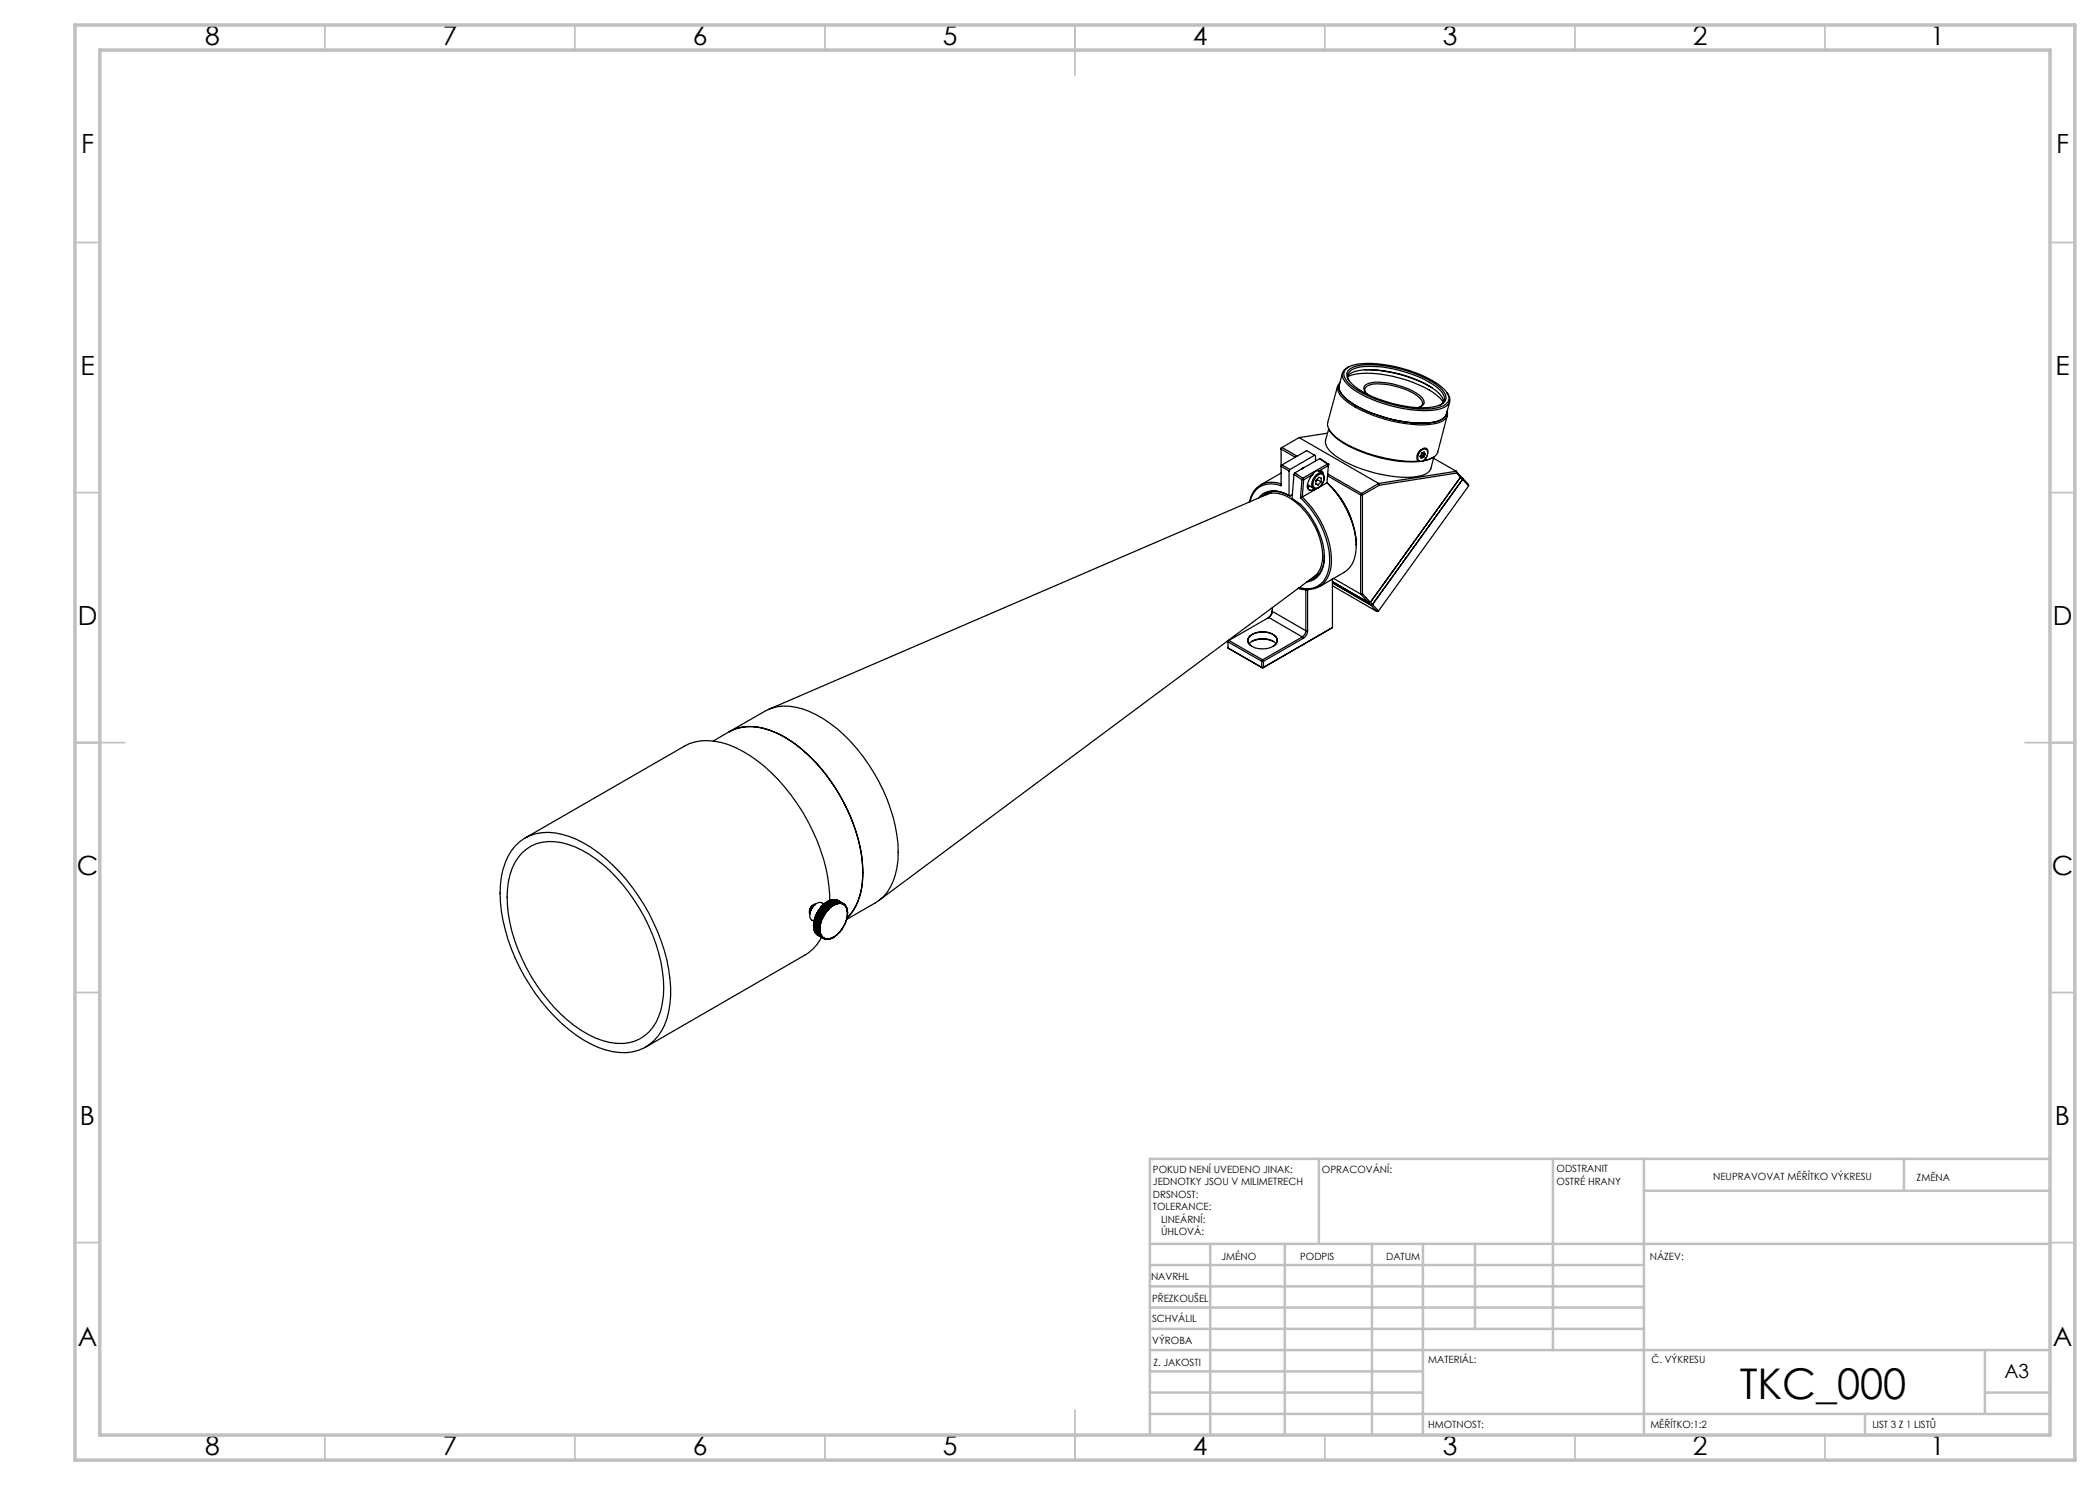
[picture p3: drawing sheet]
<svg xmlns="http://www.w3.org/2000/svg" width="420mm" height="297mm" viewBox="0 0 420 297" stroke-linecap="round" stroke-linejoin="round" font-family="sans-serif">
<g fill="none" stroke="#c0c0c0" stroke-width=".35">
<path d="M65 5v5M115 5v5M165 5v5M215 5v10M265 5v5M315 5v5M365 5v5M15 48.5h5M410 48.5h5M15 98.5h5M410 98.5h5M15 148.5h10"/>
<path d="M405 148.5h10M15 198.5h5M410 198.5h5M15 248.5h5M410 248.5h5M65 287v5M115 287v5M165 287v5M215 282v10M265 287v5M315 287v5M365 287v5"/>
</g>
<g fill="none" stroke="#c0c0c0" stroke-width=".5">
<path d="M263.8 231.8v17M310.6 231.8v38.2M328.8 231.8v55.2M328.8 238.2h81.2M380.8 231.8v6.4M410 231.8h-180v55.2M230 248.8h180M230 257.3h98.8M230 253h98.8M242 248.8v38.2M257 248.8v38.2M274.4 248.8v38.2"/>
<path d="M284.6 248.8v38.2M295 248.8v17M230 265.8h98.8M230 261.5h98.8M230 278.5h54.6M230 274.3h54.6M230 270h180M397 278.5h13M397 270v12.8M230 282.8h180M373 282.8v4.2"/>
</g>
<path d="M15 5h400v287h-400zM20 10h390v277h-390z" fill="none" stroke="#c0c0c0" stroke-width=".7"/>
<g fill="none" stroke="#000" stroke-width=".25">
<path d="M267.5 77.3l-2 7.2a2.94 2.94 0 0 0 1.5 2.8 27.2 27.2 0 0 0 15.5 5l1.1-.1M268 76.5a1.68 1.68 0 0 0 0 2.5 16.7 16.7 0 0 0 7.8 4.5 25 25 0 0 0 11.2 1.2 2.88 2.88 0 0 0 2.5-1.7l-.1-.7M268.5 74.6l-.7 2.5a2.15 2.15 0 0 0 1 2.3 22.9 22.9 0 0 0 11.1 4.8 14.8 14.8 0 0 0 8.4-.3l.8-.7 .8-2.9M269.1 73.8a7.2 7.2 0 0 1 4.9-1.1 26.4 26.4 0 0 1 14.2 4.6 3.3 3.3 0 0 1 1.6 2.7 2.36 2.36 0 0 1-1.8 1.4 18.2 18.2 0 0 1-9.2-.4 22.3 22.3 0 0 1-8.8-4.1 2.81 2.81 0 0 1-1.1-2.6zM269.5 75.3a12.9 12.9 0 0 1 7.6-.3 24.2 24.2 0 0 1 10.3 4.1l1.3 1.4M269.5 75.2a5 5 0 0 1 4.2-1.3 24.5 24.5 0 0 1 13.6 4.3 3.4 3.4 0 0 1 1.4 2.2M269.6 74.2a5.9 5.9 0 0 1 4.4-1.3 25.2 25.2 0 0 1 13.7 4.4 3.1 3.1 0 0 1 1.5 2.6 2.25 2.25 0 0 1-1.9 1.3 22 22 0 0 1-12.7-1.8l-1.1-.6a8.6 8.6 0 0 1-4-3.2l-.1-1zM269.8 76.2a1.44 1.44 0 0 1 .7-2.3 11.2 11.2 0 0 1 5.7-.5 24.3 24.3 0 0 1 11.3 4.1 2.86 2.86 0 0 1 1.4 2.6l-.9 .9M269.9 73.3a1.77 1.77 0 0 0-.9 3 16.2 16.2 0 0 0 7.5 4.4 21.9 21.9 0 0 0 11.8 1 2.04 2.04 0 0 0 1.7-2l-.6-1.2M273 74a26.7 26.7 0 0 1 13.4 3.5M273.1 78.5a.94 .94 0 0 1 .8-1.5 12.8 12.8 0 0 1 8 1.2 5 5 0 0 1 2.6 2.2 .82 .82 0 0 1-.5 1M273.4 78.8a1.14 1.14 0 0 1-.2-1.9 9.6 9.6 0 0 1 6.6 .2 10.8 10.8 0 0 1 4.6 2.4 1.09 1.09 0 0 1 .4 1.3 1.09 1.09 0 0 1-1.1 .7h-.1"/>
<path d="M254.4 98.3l-1.2 .7M256.2 96.8a4.6 4.6 0 0 0-6.3 3.6M256.2 94.6l-4.1 2.4M256.4 89.5l-.2 .1v7.6a4.4 4.4 0 0 0-6.3 3.2M256.4 89.5l3 1.7M256.4 89.5l-.2 .3 2.8 1.6M256.4 93l-.2 .3 1.6 .9M256.4 93l1.6 .9M256.4 93l-.2 .1M257.8 99.1a4.6 4.6 0 0 0-5.7 .1l-.4 .4M257.8 94.2v4.9M257.8 99.1l.2 .1"/>
<path d="M258 99.2a4.8 4.8 0 0 0-5-.4l-.6 .5M258 93.9l-.2 .3M258.5 98.9l-.5 .3M258.8 94.9l-.4 4.8a14 14 0 0 1 5.8 7.9 9.7 9.7 0 0 1 .2 6.5 3.7 3.7 0 0 1-3 2.3M258.8 94.9l1.6 1.1M259 94.6l-.2 .3M259 94.6l1.6 1M259.8 87.5l-3.4 2M259.8 87.5l15.9 9.2M260.1 99.6a18.1 18.1 0 0 1 5.8 13 5.2 5.2 0 0 1-3.3 5 6.1 6.1 0 0 1-2.7-.1M260.4 96l-.3 3.6M260.5 99.4a18.4 18.4 0 0 1 5.8 13.3 5.2 5.2 0 0 1-3.4 5 5.3 5.3 0 0 1-3.1-.1"/>
<path d="M260.5 99.4l-.4 .2M260.6 95.8l-.2 .2M260.6 95.6v.2M260.6 95.8l.1 .2M260.7 96l-.2 3.4M260.8 93.5l-.5 .3M260.8 93.5l-.6 .3M261.5 97.2a.75 .75 0 0 0 .8 .9l.8-.3M261.5 96.9l1.2 .7M262 97.3l-.5 .2M262.5 94.9a2.83 2.83 0 0 0-.8 3 1.12 1.12 0 0 0 1.5-.2M262.5 94.9l-1.8 1.1"/>
<path d="M262.9 91l-4.9 2.9M262.9 91l.2 .1v1.1M262.9 91l-1.6-.9-4.9 2.9M263.1 96.7l.5 .3M263.3 95.3a.89 .89 0 0 1 1.4-.3 2.03 2.03 0 0 1-1.7 2.6 1.57 1.57 0 0 1 .3-2.3zM263.5 95.8v.2M263.5 96l-.3 .3M263.5 96l.7 .4M263.6 94.1l.8 .5M263.7 94.1v.1M263.8 94.2a1.24 1.24 0 0 0-1.3 .7M263.8 94.2a.75 .75 0 0 1 .9 .6"/>
<path d="M263.9 94.1a.78 .78 0 0 1 .8 .8M263.9 94.1l-.1 .1M263.9 91.7l-4.9 2.9M263.9 91.7l1.6 1.1M263.9 91.7l1.8 1.2M264.2 96.4l.1-.8-.5-.1-.6 .6-.1 .7 .5 .2M264.2 96.4l-.6 .6M264.8 95.3a.7 .7 0 0 0-.4-.7 .7 .7 0 0 0-.7 0 2.34 2.34 0 0 0-1.1 3l.3 .1 .6-.1M264.8 95.4a2.52 2.52 0 0 1-1.2 2.2M265.4 96.6a19 19 0 0 1 5.9 12.1 6.1 6.1 0 0 1-2.5 5.8l-4.9 2.8M265.4 96.5a18 18 0 0 1 5.9 12.6M265.4 96.6l-4.9 2.8"/>
<path d="M265.5 86.6l-5.7 .9M265.5 94.8l6.8 3.9M265.5 95.2l6.6 3.8M265.5 92.8l-4.9 2.8M265.5 92.8l.2 .1M265.7 92.9h.1M265.7 93.1l-1.8 1M265.7 92.9v.2M265.7 93.1l-.3 3.5M265.7 85.8l-.6 2.2a2.58 2.58 0 0 0 1.2 2.6 24.3 24.3 0 0 0 12.8 4.8l1.3 .1a8.8 8.8 0 0 0 5.2-1l.6-.8 .6-2.3M265.9 86.1a11.9 11.9 0 0 0 6 4.1 26.4 26.4 0 0 0 12.2 2.1M266.8 98a16.2 16.2 0 0 1 3.5 6.1"/>
<path d="M272.1 99h.4M272.1 99v19.8M272.3 98.7l-.2 .3M272.3 98.7l.2 .3M272.5 99v19.7M275.7 96.7l-3.4 2M275.7 96.7l.2 .3M275.9 97l-3.4 2M283.6 92.2h.4M283.7 92.1l.1 .1M284 91.2l.7 .3M284 91.3h.1"/>
<path d="M284.1 91.3l.1 .1v.3l.1-.1M284.2 90l-.4 .3-.4 .9M284.2 91.5l.1 .1M284.3 90.1l.7-.3a.81 .81 0 0 1 .5 1.2 1.24 1.24 0 0 1-1.8 1.1 1.69 1.69 0 0 1 .6-2zM284.4 90.6h.1M284.4 90.6l-.3 .7M284.5 91.2l-.1 .1M284.5 91.2l.3 .1M284.6 90.6l.3 .2M284.7 90.8l-.2 .4M284.7 90.8l.3 .1M284.8 90.4l.1 .1"/>
<path d="M284.8 90.4l-.4 .2M284.8 90.7l-.1 .1M284.8 91.3v.2l-.2-.1-.3 .2M284.8 92.1l-.3 .1M284.9 90.5l.1 .4M285 90.9l-.2 .4M285.1 89.8h.2M285.4 91.2l-.6 .9M285.5 90.8a.82 .82 0 0 0-.5-1.2 1.94 1.94 0 0 0-1.4 2.6M286.4 91.6l-2 .6M286.7 91.6l4.6 2.7M289.5 83.1l-2 7.3a2.16 2.16 0 0 1-1.8 1.5l-.9 .2"/>
<path d="M291.3 94.3l-15.6 2.4M291.3 94.3v.3M291.3 94.3l.8 .9M291.3 94.6l.8 .9M291.3 94.6l-15.4 2.4M292.1 95.2v.3M292.1 95.2l.4 .4M292.1 95.5l-18 25M292.1 95.5l.4 .4M292.5 95.6v.3M292.5 95.6l1.2 1.3v.3M292.5 95.9l-18 25"/>
<path d="M292.5 95.9l1.2 1.3M293.7 97.2l-18 25M259.6 117.7l1.6 .3M261.2 118v8.1M261.2 118h.1M261.2 118h.3M261.4 117.9l-.2 .1M261.5 118v8.1M261.8 117.9l-.3 .1M263.8 114.8l-1.1 .6M264.9 111.2a5.1 5.1 0 0 1-2 4.4l-.9 .4M266.5 116.6l7.6 4.4"/>
<path d="M266.5 117.2l8.9 5.1M266.5 116.3l7.3 4.2M266.5 115.8v9.7M266.7 115.7l5.4 3.1M272.1 118.8l1.7 1.7M272.5 118.7l1.6 1.8M272.5 118.7l-.4 .1M245.6 129.6l6.7 3.9M245.6 129.6l6.9 4M245.8 128.1l6.7 3.9M245.8 128.1l-.2 .3 6.7 3.9M245.8 128.1l-.2 .1v1.4"/>
<path d="M249.8 128.8a4.1 4.1 0 0 1 5.4 0M249.9 127.3a4.2 4.2 0 0 1 5.3 .1 1.26 1.26 0 0 1-.7 2 4.5 4.5 0 0 1-4.6-.5 1.11 1.11 0 0 1 0-1.6zM250.3 128.3a5.2 5.2 0 0 1 4.4 0M250.4 129.3a1.24 1.24 0 0 1-.8-1.1 1.24 1.24 0 0 1 .7-1.2 4.2 4.2 0 0 1 4.9 .4 1.23 1.23 0 0 1-.6 1.9M252.3 132.3h.4M252.3 133.5h.4M252.3 132.3v1.2M252.3 133.5l.2 .1M252.5 132l.2 .3M252.5 132l-.2 .3M252.7 132.3v1.2M252.7 133.5l-.2 .1"/>
<path d="M253.8 123.5l-8 4.6M253.8 123.5l6.7 3.9M254.5 122.3a1.6 1.6 0 0 1-.7 1.2M254.5 122.1a1.91 1.91 0 0 1-.9 1.5M254.5 121.6v.7M254.5 122.3l6.7 3.8M260.5 127.4l-8 4.6M260.5 127.4l.1 .3M260.6 127.7l-7.9 4.6M261.2 126.1a1.6 1.6 0 0 1-.7 1.3M261.2 126.1h.3M261.5 126.1a1.79 1.79 0 0 1-.9 1.6"/>
<path d="M266.5 125.5l-14 8.1M266.5 125.5l-.2 .1M273.8 120.5l.3 .5M274.1 120.5h-.3M274.1 120.5l.4 .4M274.1 121l1.3 1.3M274.5 120.9l-.4 .1M274.5 120.9l1.2 1.3M275.7 122.2l-.3 .1M145.9 146.3a9.8 9.8 0 0 1 8.9 .1 30.1 30.1 0 0 1 13.9 14 28.4 28.4 0 0 1 3.6 17.2 10.6 10.6 0 0 1-2.9 6.1 12.7 12.7 0 0 0 3.1-10 35.3 35.3 0 0 0-12.8-24.4 15.6 15.6 0 0 0-10.8-3.9l-1.2 .2zM145.9 146.3l7-4a9 9 0 0 1 7.6-.5 26.8 26.8 0 0 1 13.2 11.1 33.1 33.1 0 0 1 5.9 17.6 11.6 11.6 0 0 1-3.8 9.6l-6.5 3.8M145.9 146.3l-3.2 1.9"/>
<path d="M153.7 141.9l99.7-43a5.2 5.2 0 0 1 4.9 .9 14.5 14.5 0 0 1 6.2 12.3 4.4 4.4 0 0 1-1.6 3.2l-87.1 64.8M103 169.2a9 9 0 0 1 9.4-2.3 24.2 24.2 0 0 1 11.5 7.4 39.3 39.3 0 0 1 10.1 21.4 17.7 17.7 0 0 1-1.7 10.6 8.7 8.7 0 0 1-9.8 4 22.9 22.9 0 0 1-11.5-6.9 38.7 38.7 0 0 1-10.9-23 14.8 14.8 0 0 1 2.9-11.2zM104.4 170.6a8.7 8.7 0 0 1 9.2-1.7 26.8 26.8 0 0 1 13.2 11.1 31.8 31.8 0 0 1 5.9 19.1 11.2 11.2 0 0 1-3.8 8.1 8.8 8.8 0 0 1-8.3 .9 25.3 25.3 0 0 1-12.2-9.5 34.4 34.4 0 0 1-7-19.1 12.7 12.7 0 0 1 3-8.9zM105 167.6l31.8-18.3a11.1 11.1 0 0 1 10.3 .2 34.4 34.4 0 0 1 15.4 16.7 32.1 32.1 0 0 1 3.4 13.9M166.2 180h.1M166.2 180l1.2 .6M166.4 179.9l1.2 .7M166.4 179.9l1.1 .7M166.4 179.9l-.1 .1M166.5 179.9h.1M166.7 179.9l1.2 .6M166.7 179.9l1.1 .6"/>
<path d="M166.7 179.9h-.2M166.9 179.9l1.2 .6M166.9 179.9h-.1M167.1 179.9h.1M167.2 179.9l1.2 .7M167.2 179.9l1.3 .8M161.9 182.6h.1M162 182.7h.1M162.5 181.1l-.4 .5-.2 .5M162.6 181.4l-.4 .6M162.7 185.1l1.1 .8M162.7 185.1v.1"/>
<path d="M162.7 185.1l1.1 .7M162.7 184.8v.1M162.7 184.9h.1M162.7 185.4l1.2 .8M162.7 184.6v.3M162.7 185v.1M162.7 184.6v.2M162.7 184.8l1.2 .6M162.7 184.9l1.2 .6M162.7 185.4l1.2 .7M162.8 184.4v.1M162.8 185.7l1.1 .8"/>
<path d="M162.8 184.4l1.1 .7M162.8 184.9l-.1 .1M162.8 184.5l1.1 .7M162.8 184.5v.1M162.8 185.2l-.1 .2M162.8 184.6h.1M162.8 184.9l1.2 .7M162.8 185.7l1.1 .7M162.8 185.6v.1M162.8 184.3v.3M162.8 184.3v.1M162.8 184.2v.1"/>
<path d="M162.8 184.6l1.2 .7M162.8 184.6h-.1M162.8 185.8v.2M162.8 186l1.2 .8M162.8 184.2l1.2 .7M162.8 184.3l1.3 .7M162.8 184.2h.1M162.8 184.3h.1M162.8 186l1.1 .7M162.9 184.1l-.1 .1M162.9 184l-.1 .2M162.9 184v.1"/>
<path d="M162.9 184.1l1.1 .6M162.9 186.1v.2M162.9 186.1h.1M162.9 186.3l1.2 .7M162.9 180.9l.1 .1a1.32 1.32 0 0 0-1 1.6h-.1M162.9 183.8l1.1 .7M162.9 183.9l1.2 .7M162.9 183.8v.1M162.9 183.9v.1M162.9 186.3l1.1 .6M162.9 183.7v.1M162.9 181a1.38 1.38 0 0 0-.9 1.6"/>
<path d="M162.9 183.7l1.2 .7M163 183.6l-.1 .3M163 183.6l-.1 .1M163 186.5l.1 .1M163 183.5v.1M163 183.5l1.3 .8M163 183.5h.1M163 186.4v.1M163 186.5l1.2 .7M163 180.9h.1M163.1 183.5l1.1 .6M163.1 183.5h-.1"/>
<path d="M163.1 183.3v.2M163.1 180.9a1.42 1.42 0 0 0-1.1 1.9M163.1 183.3l1.1 .7M163.1 183.2l-.1 .3M163.1 183.2v.1M163.2 186.7v.1M163.2 183.2l1.2 .7M163.2 183.2h.1M163.2 186.6v.1M163.2 183.2h-.1M163.2 186.7l1.2 .7M163.2 183.1v.1"/>
<path d="M163.2 183.1l1.1 .7M163.2 183v.1M163.2 183l1.2 .6M163.3 182.9l-.1 .3M163.3 182.9l-.1 .1M163.3 182.8h.1M163.3 186.9l1.3 .7M163.3 182.8l1.3 .8M163.3 182.8v.1M163.3 186.9l1.2 .6M163.3 186.8v.1M163.4 182.7l1.1 .7"/>
<path d="M163.4 182.7l-.1 .1M163.4 182.6v.1M163.4 182.6l1.1 .7M163.4 182.6l-.1 .2M163.4 182.6h.1M163.5 187h.1M163.5 182.5l1.2 .7M163.5 182.5h.1M163.5 182.5l-.1 .1M163.5 182.4l1.2 .7M163.5 182.4v.1M163.6 182.3l-.1 .1"/>
<path d="M163.6 182.3l1.1 .6M163.7 182.2l-.2 .3M163.7 182.2l-.1 .1M163.7 182.2l1.2 .7M163.7 182.1v.1M163.7 182.2h.1M163.8 182.1l1.1 .6M163.8 182.1h-.1M163.8 182v.1M163.8 185.8v.1M163.8 182l1.2 .6M163.8 185.9h.2"/>
<path d="M163.9 185.4v.1M163.9 181.9l-.2 .2M163.9 186.1v.1M163.9 181.9l-.1 .1M163.9 185.5l.1 .1M163.9 186.2h.1M163.9 185.1v.1M163.9 186.4v.1M163.9 181.9h.1M163.9 181.9l1.2 .7M163.9 181.8v.1M163.9 185.2l.1 .1"/>
<path d="M163.9 186.5h.1M163.9 186.7l.1 .1M164 186v.2M164 185.7v.2M164 185.4v.2M164 184.7v.2M164 186.2v.1M164 185.9v.1M164 185.6h.1M164 184.9l.1 .1M164 181.7l1.1 .7M164 181.7l-.1 .1"/>
<path d="M164 185.4h-.1M164 185.7l-.2 .1M164 186l-.1 .1M164 186.8h.1M164 186.3v.2M164 185.6v.1M164 185.3h.1M164 186.3l-.1 .1M164 186.6l.1 .2M164 185v.3M164 186.9l.1 .1M164 186.5v.1"/>
<path d="M164 185.3v.1M164 184.5l.1 .1M164 185l-.1 .1M164 186.6l-.1 .1M164.1 181.6l-.1 .1M164.1 184.4l-.1 .1M164.1 181.6l-.2 .2M164.1 187l.2 .1M164.1 185h-.1M164.1 181.6h.1M164.1 181.6l1.1 .7M164.1 184.7l-.1 .2"/>
<path d="M164.1 186.8v.1M164.1 184.7h-.1M164.1 186.9l.1 .1M164.1 181.5v.1M164.1 184.6h.1M164.1 184.6v.1M164.1 181.6l1.3 .7M164.1 186.9h-.1M164.2 184.1l.1 .1M164.2 184.3l-.1 .3M164.2 184v.1M164.2 187.2l.2 .1"/>
<path d="M164.2 181.4l1.1 .7M164.2 181.4l-.1 .1M164.2 184.3l-.1 .1M164.3 187.1v.1M164.3 187.1l-.1 .1M164.3 184.2v.1M164.3 184.3h-.1M164.3 181.3l-.1 .1M164.3 181.3l-.2 .2M164.3 187.5a8.7 8.7 0 0 1-3.3 3.5l-31.8 18.4M164.3 181.3h.1M164.3 183.8l.1 .1"/>
<path d="M164.3 181.3l1.2 .7M164.4 187.3l.1 .1M164.4 184l-.1 .2M164.4 183.6l-.1 .2M164.4 187.3v.1M164.4 183.6h.1M164.4 184h-.2M164.4 187.4h.1M164.4 183.9v.1M164.4 181.2v.1M164.4 183.9h.1M164.4 181.3l1.2 .7"/>
<path d="M164.5 187.5l.1 .1M164.5 183.6l-.1 .3M164.5 187.4v.1M164.5 183.4v.1M164.5 181.1l1.1 .7M164.5 181.1l-.1 .1M164.5 183.3v.1M164.5 183.5l.1 .1M164.5 183.3h.2M164.5 187.5h.1M164.6 181l-.1 .1M164.6 181l-.2 .2"/>
<path d="M164.6 181h.1M164.6 183.6h-.1M164.6 181l1.1 .7M164.6 187.6l.3 .1M164.6 187.6h.1M164.6 181l1.3 .7M164.7 183.3l-.2 .2M164.7 183.1v.1M164.7 180.9l-.1 .1M164.7 187.6l.2 .1M164.7 187.6h-.1M164.7 182.9v.2"/>
<path d="M164.7 183.2v.1M164.7 183.2h.1M164.7 182.9h.2M164.7 180.9h.1M164.7 180.9l1.2 .6M164.7 187.7h.2M164.8 180.8a1.37 1.37 0 0 0-2.2 .5 1.99 1.99 0 0 0-.2 2.7l.4 .3M164.9 180.8l-.2 .1M164.9 187.7h.2M164.9 187.7h.1M164.9 180.8l1.1 .6M164.9 180.8h.1"/>
<path d="M164.9 182.9l-.2 .3M164.9 182.7v.1M164.9 180.8l1.2 .7M164.9 182.8v.1M164.9 182.9h.1M164.9 180.7v.1M165 182.6l-.1 .1M165 182.6h.1M165 187.8h.1M165 180.7l1.2 .6M165 180.7h-.1M165.1 187.7v.1"/>
<path d="M165.1 182.6l-.2 .2M165.1 187.8h.2M165.1 182.4l.1 .1M165.1 180.6l-.1 .1M165.1 180.6l-.2 .1M165.1 180.6l1.1 .6M165.1 187.8h.1M165.2 182.5l-.1 .1M165.2 180.6l1.2 .7M165.2 182.3l-.1 .1M165.2 182.3h.2M165.2 180.5v.1"/>
<path d="M165.2 187.8l.1 .1M165.3 187.8h.1M165.3 182.3l-.1 .2M165.3 180.4l-.1 .1M165.3 180.4l1.1 .7M165.3 187.8h.2M165.3 182.1l.1 .1M165.3 187.8v.1M165.4 180.4h-.1M165.4 180.4h.1M165.4 180.4l-.2 .1M165.4 182.2v.1"/>
<path d="M165.4 180.4l1.1 .6M165.5 182l-.2 .1M165.5 182h.1M165.5 180.4l1.2 .7M165.5 187.8l-.2 .1M165.5 187.8l.1 .1M165.6 182l-.2 .2M165.6 182h.1M165.6 180.3l1.2 .6M165.6 181.8v.1M165.6 180.3l-.1 .1M165.6 180.3l1.1 .6"/>
<path d="M165.6 181.9v.1M165.7 181.7l-.1 .1M165.7 181.7h.1M165.8 187.8h-.2M165.8 181.7l-.2 .2M165.8 187.8l-.2 .1M165.8 187.8h.1M165.8 181.7h.1M165.9 181.5v.2M165.9 180.1l1.1 .7M165.9 180.1l-.2 .1M165.9 187.8h-.1"/>
<path d="M165.9 181.7h.1M165.9 180.1h.1M165.9 180.1l1.2 .6M166 181.4l-.1 .1M166 181.4l.1 .1M166.1 187.7l-.2 .1M166.1 187.7l-.3 .1M166.1 181.5l-.2 .2M166.1 181.5h.1M166.1 187.7h.1M166.2 181.4l-.1 .1M166.2 181.3v.1"/>
<path d="M166.2 180l1.1 .7M166.2 180l-.2 .1M166.2 181.2v.1M166.2 181.2l.2 .1M166.3 187.6l-.2 .1M166.4 181.3l-.2 .1M166.4 181.3h.1M166.4 187.6h.1M166.4 187.6h-.1M166.4 181.2v.1M166.4 181.1v.1M166.5 181l-.1 .1"/>
<path d="M166.5 181l.2 .1M166.6 187.5l-.2 .1M166.7 181.1l-.3 .1M166.7 181.1h.1M166.7 187.5h.1M166.7 187.5h-.1M166.7 181v.1M166.7 180.9v.1M166.8 180.9h-.1M166.8 180.9h.1M166.9 180.9l-.2 .1M167 180.9h-.1"/>
<path d="M167 180.8v.1M167.1 180.7l-.1 .1M167.1 180.7l.1 .1M167.2 187.1l-.5 .4M167.2 180.8l-.2 .1M167.2 187.1h.1M167.2 180.8h.1M167.3 180.8h-.1M167.3 180.7v.1M167.4 180.6l-.1 .1M167.4 180l1.3 .8M167.4 180.6l.1 .1"/>
<path d="M167.5 180.7l-.2 .1M167.5 180.6h.1M167.5 180.6v.1M167.6 180.1h.1M167.6 180.6l.1 .1M167.7 180.7h-.2M167.8 180.7h.2M167.8 180.7h-.1M167.8 180.5h.1M167.8 180.5v.2M167.9 180.5l.1 .2M168 180.7h.1"/>
<path d="M168 180.7h.2M168.1 180.5h.1M168.1 180.5l-.1 .2M168.1 180.5l.1 .2M168.2 180.7h.1M168.3 180.7h.2M168.4 180.6l-.1 .1M168.4 180.6l.1 .1M168.5 180.7v.1M168.5 180.8h.2M168.5 180.7l.2 .1M168.6 185.4l-.6 .9-.8 .8"/>
<path d="M168.7 185.4h-.1M168.7 180.8v.1M168.7 180.9h.1M168.7 180.8h.1M168.8 180.8v.1M168.8 180.9h.1M168.8 180.9v.1M168.9 181l.1 .1M168.9 180.9l.1 .2M168.9 180.9v.1M169 181l.1 .1M169 181.1h.1"/>
<path d="M169.1 181.1l.1 .2M169.1 181.1h.1M169.2 181.3h.1M169.2 181.3l.1 .2M169.2 181.3l.1 .3M169.3 181.6l.1 .1M169.3 181.5l.1 .2M169.3 183.7h.1M169.3 181.5v.1M169.4 183.7l-.7 1.7M169.4 181.7v.1M169.4 181.8v.2"/>
<path d="M169.4 181.8h.1M169.4 182.1l.1 .2M169.4 182v.1M169.4 182.4h.1M169.4 183h.1M169.4 182l.1 .1M169.4 182.3l.1 .1M169.5 182.4v.2M169.5 183l-.2 .7M169.5 182.1v.2M169.5 182.3l-.1 .1M169.5 182.1h-.1"/>
<path d="M169.5 182.6l-.1 .4"/>
</g>
<text font-size="8.5" x="347.9" y="279.7">TKC_000</text>
<g font-size="5.3">
<text x="41" y="8.9">8</text>
<text x="88.5" y="8.9">7</text>
<text x="138.5" y="8.9">6</text>
<text x="188.5" y="8.9">5</text>
<text x="238.5" y="8.9">4</text>
<text x="288.5" y="8.9">3</text>
<text x="338.5" y="8.9">2</text>
<text x="386" y="8.9">1</text>
<text x="16.2" y="30.7">F</text>
<text x="411.2" y="30.7">F</text>
<text x="16.1" y="74.9">E</text>
<text x="411.1" y="74.9">E</text>
<text x="15.5" y="124.9">D</text>
<text x="410.5" y="124.9">D</text>
<text x="15.4" y="174.9">C</text>
<text x="410.4" y="174.9">C</text>
<text x="16" y="224.9">B</text>
<text x="411" y="224.9">B</text>
<text x="15.5" y="269.2">A</text>
<text x="410.5" y="269.2">A</text>
<text x="41" y="290.9">8</text>
<text x="88.5" y="290.9">7</text>
<text x="138.5" y="290.9">6</text>
<text x="188.5" y="290.9">5</text>
<text x="238.5" y="290.9">4</text>
<text x="288.5" y="290.9">3</text>
<text x="338.5" y="290.9">2</text>
<text x="386" y="290.9">1</text>
</g>
<text font-size="3.9" x="400.9" y="275.5">A3</text>
<g font-size="2">
<text x="230.6" y="234.6">POKUD NENÍ UVEDENO JINAK:</text>
<text x="230.6" y="237.1">JEDNOTKY JSOU V MILIMETRECH</text>
<text x="230.6" y="239.6">DRSNOST:</text>
<text x="264.4" y="234.6">OPRACOVÁNÍ:</text>
<text x="311.3" y="234.5">ODSTRANIT</text>
<text x="311.3" y="237">OSTRÉ HRANY</text>
<text x="342.6" y="236">NEUPRAVOVAT MĚŘÍTKO VÝKRESU</text>
<text x="383.3" y="236.2">ZMĚNA</text>
<text x="230.6" y="242.1">TOLERANCE:</text>
<text x="232.2" y="244.6">LINEÁRNÍ:</text>
<text x="232.2" y="247.1">ÚHLOVÁ:</text>
<text x="244.3" y="252">JMÉNO</text>
<text x="260" y="251.9">PODPIS</text>
<text x="277.2" y="251.9">DATUM</text>
<text x="330" y="251.9">NÁZEV:</text>
<text x="230.2" y="256.1">NAVRHL</text>
<text x="230.4" y="260.3">PŘEZKOUŠEL</text>
<text x="230.4" y="264.4">SCHVÁLIL</text>
<text x="230.5" y="268.8">VÝROBA</text>
<text x="230.7" y="273.1">Z. JAKOSTI</text>
<text x="285.6" y="272.5">MATERIÁL:</text>
<text x="330.3" y="272.5">Č. VÝKRESU</text>
<text x="285.6" y="285.5">HMOTNOST:</text>
<text x="330.1" y="285.6">MĚŘÍTKO:1:2</text>
<text x="374.5" y="285.6">LIST 3 Z 1 LISTŮ</text>
</g>
</svg>
